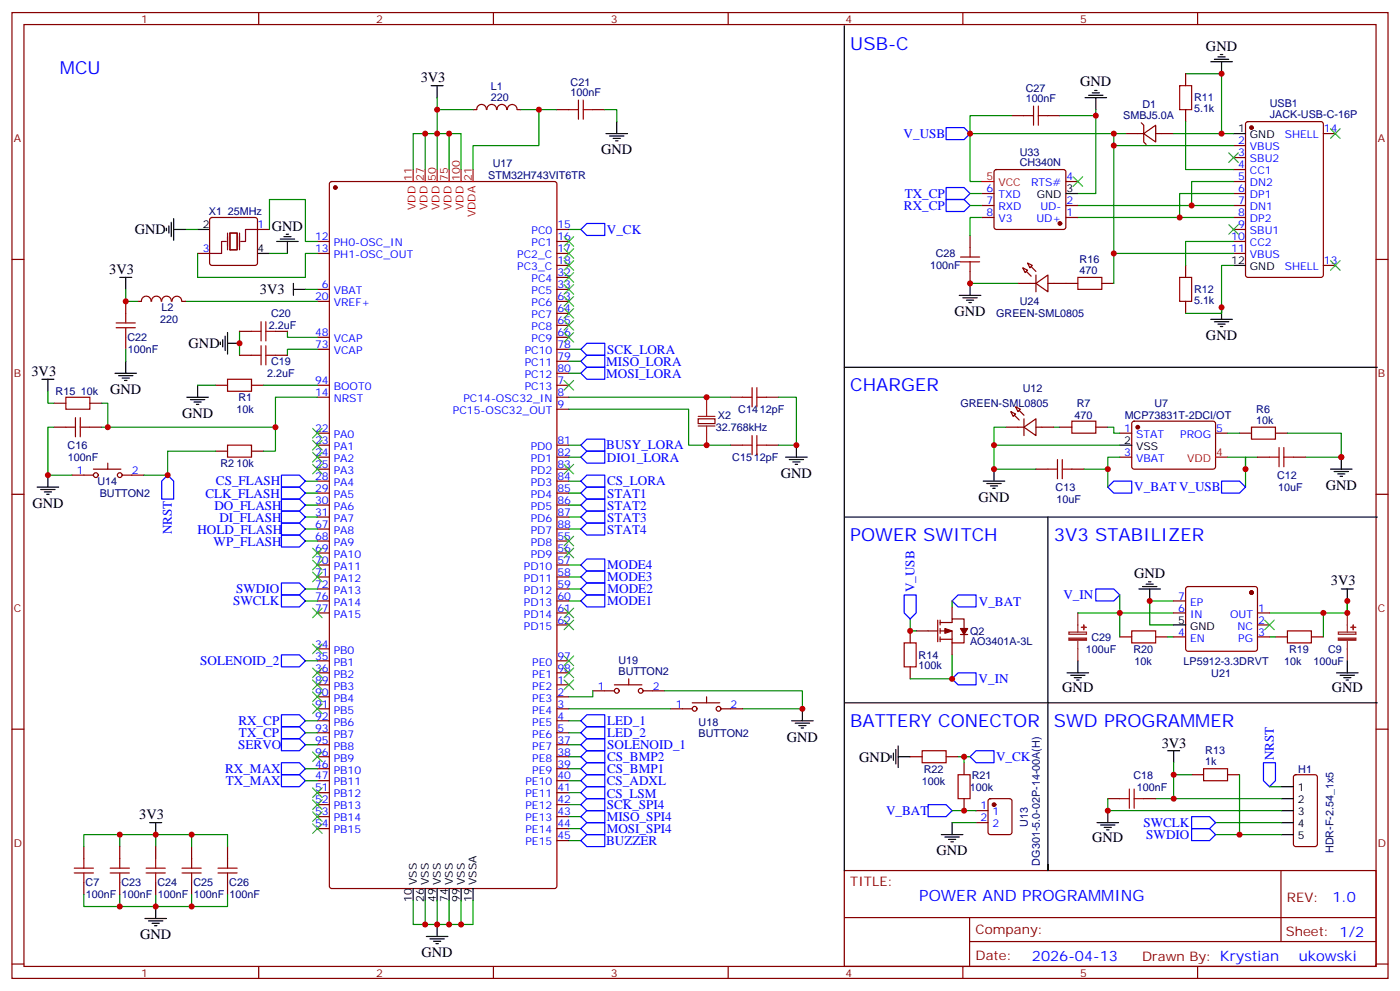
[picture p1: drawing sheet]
<svg xmlns="http://www.w3.org/2000/svg" width="412mm" height="292mm" viewBox="0 0 412 292" stroke-linecap="round" stroke-linejoin="round" font-family="sans-serif">
<g fill="none" stroke="#870000" stroke-width=".35">
<path d="M3.5 3.7h405.4v284.3h-405.4zM7.1 7.2h398.2v277.3h-398.2zM76.2 3.7v3.5M145.3 3.7v3.5M214.5 3.7v3.5M283.6 3.7v3.5M352.8 3.7v3.5M143.3 32.3a1.41 1.41 0 0 0-1.4-1.6 1.41 1.41 0 0 0-1.5 1.6h-1.1M143.4 32.3a1.41 1.41 0 0 1 1.4-1.6 1.41 1.41 0 0 1 1.4 1.6M146.4 32.3a1.41 1.41 0 0 1 1.4-1.6 1.41 1.41 0 0 1 1.4 1.6M149.5 32.3a1.41 1.41 0 0 1 1.4-1.5 1.41 1.41 0 0 1 1.4 1.5M152.4 32.3h1.1"/>
<path d="M164 32.3h3.6M174.6 32.3h3.6M298.1 34h3.5M308.7 34h3.5M331.6 39.3h5.3M336.2 36.2l.7 .7v4.9l.7 .7M336.9 39.3l3.5-2.4v4.9zM340.4 39.3h5.3M349.2 21.7v3.5M349.2 32.3v3.5M367.1 36l.5-.2h21.5l.7 .4v44.8l-.4 .6-21.8 .1-.7-.5v-44.7zM389.8 39.3h3.5"/>
<path d="M97.2 53.7l.5-.3h65.6l.7 .5v207l-.4 .6-65.9 .1-.6-.5-.1-206.9zM289.3 57h3.5M293 50.1l.5-.2h19.8l.5 .2 .2 .5v16.3l-.3 .5-.4 .2h-19.8l-.5-.3-.2-.4v-16.3zM314 53.4h3.5M363.4 42.9h3.5M363.4 46.4h3.5M363.4 49.9h3.5M363.4 53.4h3.5M363.4 57h3.5M3.5 76.4h3.6M58.2 74.6h3.5M62 64.2l.4-.2h12.7l.5 .2 .2 .5v12.7l-.2 .5-.5 .2h-12.7l-.5-.2-.2-.5v-12.7z"/>
<path d="M75.8 67.6h3.6M93.5 71.1h3.5M93.5 74.6h3.5M164 71.1h3.6M164 74.6h3.6M164 78.1h3.6M164 67.6h3.6M285.8 69.3v3.5M285.8 79.9v3.5M289.3 60.5h3.5M289.3 64h3.5M301.3 78.8l1.4 .8-.7 .7z"/>
<path d="M302.7 77.4l1.4 .7-.7 .7zM314 60.5h3.5M314 64h3.5M349.2 78.1v3.6M363.4 71.1h3.5M363.4 74.6h3.5M363.4 67.6h3.5M363.4 60.5h3.5M363.4 64h3.5M389.8 78.1h3.5M405.3 76.4h3.6M37 88.7v3.6"/>
<path d="M37 99.3v3.5M40.6 88.7h1M41.7 88.7a1.41 1.41 0 0 1 1.4-1.5 1.41 1.41 0 0 1 1.4 1.5M44.7 88.7a1.41 1.41 0 0 1 1.4-1.5 1.41 1.41 0 0 1 1.4 1.5M47.6 88.7a1.41 1.41 0 0 1 1.5-1.5 1.41 1.41 0 0 1 1.4 1.5M50.7 88.7a1.41 1.41 0 0 1 1.4-1.5 1.41 1.41 0 0 1 1.4 1.5M53.6 88.7h1.1M70.6 97.5h3.5M81.1 97.5h3.6M93.5 85.2h3.5M93.5 88.7h3.5M93.5 99.3h3.5"/>
<path d="M164 85.2h3.6M164 88.7h3.6M164 99.3h3.6M164 95.8h3.6M164 92.3h3.6M164 81.7h3.6M299.9 83.4h5.3M305.2 83.4l3.5-2.4v4.9zM305.2 81v4.9M308.7 83.4h8.8M324.6 83.4h3.5M349.2 88.7v3.6"/>
<path d="M15.9 118.7h3.5M26.5 118.7h3.5M63.5 113.4h3.5M70.6 104.6h3.5M74.1 113.4h3.5M81.1 104.6h3.6M93.5 102.8h3.5M93.5 113.4h3.5M93.5 116.9h3.5M164 102.8h3.6M164 113.4h3.6M164 116.9h3.6"/>
<path d="M164 109.9h3.6M164 106.4h3.6M215.2 116.9h3.5M225.8 116.9h3.5M299.2 119.8l1.4 .7-.7 .7zM15.9 125.8h3.5M21.2 139.9h6.3M26.5 125.8h3.5M27.5 138.1h8.1M31.7 136.3v1.8M36 139.9h6.3M63.5 132.8h3.5"/>
<path d="M74.1 132.8h3.5M93.5 127.5h3.5M93.5 134.6h3.5M93.5 131.1h3.5M93.5 138.1h3.5M164 134.6h3.6M164 131.1h3.6M164 138.1h3.6M164 120.5h3.6M205.7 123.3h4.9v1.4h-4.9zM215.2 131.1h3.5M225.8 131.1h3.5"/>
<path d="M296.3 125.8h5.3M297.7 121.2l1.5 .7-.8 .7zM301.6 125.8l3.6-2.5v4.9zM301.6 123.3v4.9M305.2 125.8h5.2M305.2 138.1h3.5M312.2 125.8h3.5M315.7 138.1h3.6M322.8 125.8h3.5M329.8 127.5h3.6M329.8 134.6h3.6M333.6 124.2l.5-.2 23.5 .1 .5 .6-.1 13-.6 .4-23.6-.1-.4-.6v-12.7z"/>
<path d="M358.1 127.5h3.5M365.1 127.5h3.6M370.4 134.6h3.5M375.7 127.5h3.5M381 134.6h3.5M3.5 145.5h3.6M93.5 141.6h3.5M93.5 145.2h3.5M93.5 148.7h3.5M93.5 152.2h3.5M93.5 155.8h3.5M93.5 159.3h3.5"/>
<path d="M164 141.6h3.6M164 145.2h3.6M164 148.7h3.6M164 152.2h3.6M164 155.8h3.6M164 159.3h3.6M405.3 145.5h3.6M93.5 162.8h3.5M93.5 166.3h3.5M93.5 169.9h3.5M93.5 173.4h3.5M93.5 176.9h3.5"/>
<path d="M164 162.8h3.6M164 166.3h3.6M164 169.9h3.6M164 173.4h3.6M164 176.9h3.6M280.5 178.7v3.5M345.7 176.9h3.5M349.5 172.9l.5-.2h19.7l.5 .2 .2 .5v17.6l-.2 .5-.5 .2h-19.7l-.5-.2-.3-.5v-17.6zM93.5 180.4h3.5M93.5 191h3.5M93.5 194.6h3.5M93.5 198.1h3.5"/>
<path d="M164 180.4h3.6M164 194.6h3.6M164 198.1h3.6M164 184h3.6M185.2 199.8v1.8M268.1 185.7v3.6M268.1 196.3v3.5M269.9 185.7h6.3M276.2 182.6v6.3M276.9 183.3h3.6v-1.1h3.5v3.5M276.9 185.7h3.6v3.6M276.9 188.2h3.6"/>
<path d="M276.9 182.6v1.4M276.9 185v1.4M276.9 187.5v1.4M280.5 189.3v3.5M282.9 186.8h2.1M284 186.4v2.9h-3.5M329.8 187.5h3.6M340.4 187.5h3.6M345.7 180.4h3.5M345.7 187.5h3.5M370.4 180.4h3.5M370.4 184h3.5"/>
<path d="M370.4 187.5h3.5M375.7 187.5h3.5M386.3 187.5h3.5M3.5 214.7h3.6M93.5 201.6h3.5M93.5 205.1h3.5M93.5 208.7h3.5M93.5 212.2h3.5M93.5 215.7h3.5M93.5 219.3h3.5M164 201.6h3.6M164 205.1h3.6"/>
<path d="M164 208.7h3.6M164 212.2h3.6M164 215.7h3.6M164 219.3h3.6M174.6 203.4h6.4M181 201.6h8.1M189.4 203.4h6.4M197.6 208.7h6.3M203.9 206.9h8.1M208.1 205.1v1.8M212.4 208.7h6.3M405.3 214.7h3.6"/>
<path d="M93.5 222.8h3.5M93.5 226.3h3.5M93.5 229.8h3.5M93.5 233.4h3.5M93.5 236.9h3.5M164 222.8h3.6M164 226.3h3.6M164 229.8h3.6M164 233.4h3.6M164 236.9h3.6M268.1 222.8h3.5M278.7 222.8h3.5"/>
<path d="M284 224.5v3.6M284 235.1v3.6M287.5 238.7h3.5M291.3 235.3l.4-.2h5.7l.6 .5 .1 9.4-.5 .7h-5.9l-.6-.5-.1-9.4zM326.3 235.1h3.5M336.9 235.1h3.5M351 228.1h3.5M361.6 228.1h3.5M381.2 228.3l.5-.2h5.6l.7 .4 .1 20-.5 .7h-5.9l-.6-.4-.1-20zM24.7 249.2v3.6M24.7 259.8v3.5M35.3 249.2v3.6"/>
<path d="M35.3 259.8v3.5M45.9 249.2v3.6M45.9 259.8v3.5M56.4 249.2v3.6M56.4 259.8v3.5M67 249.2v3.6M67 259.8v3.5M93.5 240.4h3.5M93.5 243.9h3.5M164 240.4h3.6M164 243.9h3.6M164 247.5h3.6"/>
<path d="M248.7 256.3h156.6v28.2h-156.6zM287.5 242.2h3.5M377.3 256.3v20.9M248.7 270.1h156.5M285.6 277.2h119.6M285.6 270.1v14.2M3.5 283.8h3.6M76.2 284.5v3.5M145.3 284.5v3.5M214.5 284.5v3.5M283.6 284.5v3.5M352.8 284.5v3.5"/>
<path d="M405.3 283.8h3.6"/>
<circle cx="28.2" cy="139.9" r=".71"/>
<circle cx="35.3" cy="139.9" r=".71"/>
<circle cx="181.7" cy="203.4" r=".71"/>
<circle cx="188.7" cy="203.4" r=".71"/>
<circle cx="204.6" cy="208.7" r=".71"/>
<circle cx="211.7" cy="208.7" r=".71"/>
</g>
<g fill="none" stroke="#00f" stroke-width=".35">
<path d="M278.7 37.6h5.3l1.8 1.7-1.8 1.8h-5.3zM278.7 55.2h5.3l1.8 1.8-1.8 1.7h-5.3zM278.7 58.7h5.3l1.8 1.8-1.8 1.8h-5.3zM171.1 67.6l1.8-1.8h5.3v3.5h-5.3zM171.1 102.8l1.8-1.7h5.3v3.5h-5.3zM171.1 109.9l1.8-1.8h5.3v3.6h-5.3zM171.1 106.4l1.8-1.8h5.3v3.5h-5.3zM49.4 139.9l1.8 1.7v5.3h-3.6v-5.3zM82.9 139.9h5.3l1.8 1.7-1.8 1.8h-5.3zM171.1 134.6l1.8-1.8h5.3v3.5h-5.3zM171.1 131.1l1.8-1.8h5.3v3.5h-5.3zM82.9 157.5h5.3l1.8 1.8-1.8 1.7h-5.3z"/>
<path d="M82.9 154h5.3l1.8 1.8-1.8 1.7h-5.3zM82.9 143.4h5.3l1.8 1.8-1.8 1.7h-5.3zM82.9 150.5h5.3l1.8 1.7-1.8 1.8h-5.3zM82.9 146.9h5.3l1.8 1.8-1.8 1.8h-5.3zM171.1 145.2l1.8-1.8h5.3v3.5h-5.3zM171.1 148.7l1.8-1.8h5.3v3.6h-5.3zM171.1 152.2l1.8-1.7h5.3v3.5h-5.3zM171.1 141.6l1.8-1.7h5.3v3.5h-5.3zM172.9 154h5.3v3.5h-5.3l-1.8-1.7zM326.3 143.4l1.8-1.8h5.3v3.6h-5.3zM359.8 141.6h5.3l1.8 1.8-1.8 1.8h-5.3zM82.9 175.2h5.3l1.8 1.7-1.8 1.8h-5.3z"/>
<path d="M82.9 171.6h5.3l1.8 1.8-1.8 1.8h-5.3zM171.1 173.4l1.8-1.8h5.3v3.6h-5.3zM171.1 166.3l1.8-1.7h5.3v3.5h-5.3zM172.9 175.2h5.3v3.5h-5.3l-1.8-1.8zM172.9 168.1h5.3v3.5h-5.3l-1.8-1.7zM266.3 175.2h3.6v5.2l-1.8 1.8-1.8-1.8zM282.2 175.2h5.3v3.5h-5.3l-1.7-1.8zM322.8 173.4h5.3l1.7 1.8-1.7 1.7h-5.3zM82.9 192.8h5.3l1.8 1.8-1.8 1.7h-5.3zM280.5 199.8l1.7-1.7h5.3v3.5h-5.3zM82.9 214h5.3l1.8 1.7-1.8 1.8h-5.3zM82.9 210.4h5.3l1.8 1.8-1.8 1.8h-5.3z"/>
<path d="M82.9 217.5h5.3l1.8 1.8-1.8 1.7h-5.3zM171.1 212.2l1.8-1.8h5.3v3.6h-5.3zM171.1 215.7l1.8-1.7h5.3v3.5h-5.3zM171.1 219.3l1.8-1.8h5.3v3.5h-5.3zM82.9 224.5h5.3l1.8 1.8-1.8 1.8h-5.3zM82.9 228.1h5.3l1.8 1.7-1.8 1.8h-5.3zM171.1 233.4l1.8-1.8h5.3v3.5h-5.3zM171.1 236.9l1.8-1.8h5.3v3.6h-5.3zM171.1 229.8l1.8-1.7h5.3v3.5h-5.3zM171.1 222.8l1.8-1.8h5.3v3.5h-5.3zM171.1 226.3l1.8-1.8h5.3v3.6h-5.3zM172.9 238.7h5.3v3.5h-5.3l-1.8-1.8z"/>
<path d="M273.4 236.9h5.3l1.8 1.8-1.8 1.7h-5.3zM285.8 222.8l1.7-1.8h5.3v3.5h-5.3zM372.2 224.5h3.5v5.3l-1.8 1.8-1.7-1.8zM171.1 243.9l1.8-1.7h5.3v3.5h-5.3zM171.1 247.5l1.8-1.8h5.3v3.5h-5.3zM351 243.9h5.3l1.8 1.8-1.8 1.8h-5.3zM351 240.4h5.3l1.8 1.8-1.8 1.7h-5.3z"/>
</g>
<g fill="#870000" stroke="#870000" stroke-width=".35">
<path d="M300.2 120.8l1.4 1.4z"/>
<path d="M298.8 122.2l1.4 1.4z"/>
<path d="M278.3 185l2.2 .7-2.2 .7z"/>
<path d="M282.9 185h2.1l-1 1.8z"/>
<path d="M303.7 78.5l1.5 1.4z"/>
<path d="M302.3 79.9l1.4 1.4z"/>
<circle cx="335.1" cy="125.8" r=".53"/>
<circle cx="98.8" cy="55.2" r=".53"/>
<circle cx="292.8" cy="236.9" r=".53"/>
<circle cx="368.7" cy="37.6" r=".53"/>
<circle cx="312.2" cy="65.8" r=".53"/>
<circle cx="368.7" cy="174.4" r=".53"/>
</g>
<g fill="none" stroke="#000" stroke-width=".35">
<path d="M248.7 7.6v248.7M356.7 18.2h6.3M357.7 17.5h4.2M358.8 16.8h2.1M359.5 16.1h.7M359.8 18.2v3.5M127 25.2h3.5M128.8 25.2v3.6M178.5 39.3h6.4M181.7 35.8v3.5M319.6 28.8h6.4M320.7 28h4.2"/>
<path d="M321.7 27.3h2.1M322.4 26.6h.7M322.8 28.8v3.5M363.4 39.3h3.5M179.6 40h4.2M180.6 40.7h2.1M181.3 41.5h.7M314 57h3.5M49 67.2v.7M49.7 66.5v2.1M50.4 65.4v4.3M51.2 67.6h3.5"/>
<path d="M51.2 64.4v6.3M58.2 67.6h3.5M75.8 74.6h3.6M81.5 71.1h6.3M82.5 70.4h4.3M83.6 69.7h2.1M84.3 69h.7M84.7 71.1v3.5M363.4 78.1h3.5M35.3 81.7h3.5M37 81.7v3.5M66.3 99v4.2"/>
<path d="M67 97.9v6.3M86.4 85.2h3.6M86.4 83.4v3.6M282.6 87h6.3M283.6 87.7h4.3M284.7 88.4h2.1M285.4 89.1h.7M285.8 83.4v3.6M356.7 94h6.3M357.7 94.7h4.2M358.8 95.4h2.1M359.5 96.1h.7"/>
<path d="M359.8 90.5v3.5M12.3 111.7h3.6M14.1 111.7v3.5M33.9 109.9h6.3M34.9 110.6h4.3M36 111.3h2.1M36.7 112h.7M37 106.4v3.5M55 116.9h6.4M56.1 117.7h4.2M57.1 118.4h2.2M57.9 119.1h.7"/>
<path d="M58.2 113.4v3.5M64.9 100.7v.7M65.6 100v2.1M67 101.1h3.6M248.7 108.1h157M14.1 139.9v3.5M231.4 134.6h6.4M232.5 135.3h4.2M233.5 136h2.2M234.2 136.7h.7M234.6 131.1v3.5M292.8 138.1v3.5"/>
<path d="M329.8 131.1h3.6M391.9 138.1h6.4M393 138.8h4.2M394.1 139.5h2.1M395.1 134.6v3.5M10.9 143.4h6.4M12 144.1h4.2M13.1 144.8h2.1M13.8 145.5h.7M248.7 152.2h157M289.6 141.6h6.4M290.7 142.3h4.2"/>
<path d="M291.7 143.1h2.2M292.5 143.8h.7M308.7 152.2v104.1v-1.8M394.8 140.2h.7M335.5 173.4h6.3M336.5 172.7h4.3M337.6 172h2.1M338.3 171.3h.7M338.7 173.4v3.5M395.1 173.4h3.5M396.9 173.4v3.5M314.3 198.1h6.4"/>
<path d="M315.4 198.8h4.2M316.4 199.5h2.2M317.5 194.6v3.5M345.7 184h3.5M393.7 198.1h6.3M394.8 198.8h4.2M395.8 199.5h2.1M396.9 194.6v3.5M233.2 212.2h6.3M234.2 212.9h4.3M235.3 213.6h2.1M236 214.3h.7"/>
<path d="M236.4 208.7v3.5M248.7 206.9h157M264.6 219.6v6.4M317.1 200.2h.8M396.5 200.2h.7M262.5 222.4v.7M263.2 221.7v2.1M263.9 220.7v4.2M264.6 222.8h3.5M326.3 238.7v3.5M344 221h3.5M345.7 221v3.5"/>
<path d="M377.5 231.6h3.5M377.5 235.1h3.5M377.5 238.7h3.5M44.1 242.2h3.5M45.9 242.2v3.5M277.3 245.7h6.3M278.3 246.4h4.3M279.4 247.1h2.1M280.1 247.8h.7M280.5 242.2v3.5M323.1 242.2h6.4M324.2 242.9h4.2"/>
<path d="M325.3 243.6h2.1M326 244.3h.7M377.5 245.7h3.5M377.5 242.2h3.5M42.7 270.4h6.3M43.7 271.1h4.3M44.8 271.8h2.1M45.5 272.5h.7M45.9 266.9v3.5M121.7 261.6v3.5M125.2 261.6v3.5M125.6 275.7h6.3"/>
<path d="M126.6 276.4h4.3M127.7 277.1h2.1M128.4 277.8h.7M128.8 261.6v3.5M128.8 272.2v3.5M132.3 261.6v3.5M135.8 261.6v3.5M139.3 261.6v3.5"/>
</g>
<path d="M121.7 49.9v3.5M125.2 49.9v3.5M128.8 49.9v3.5M132.3 49.9v3.5M135.8 49.9v3.5M139.3 49.9v3.5M289.3 53.4h3.5M358.1 134.6h3.5" fill="none" stroke="#f00" stroke-width=".35"/>
<g fill="none" stroke="#a10000" stroke-width=".35">
<path d="M167.6 32.3h2.8M170.4 29.5v5.6M171.8 29.5v5.6M171.8 32.3h2.8M301.6 34h2.8M304.4 31.2v5.7M305.9 31.2v5.7M305.9 34h2.8M347.5 25.2h3.5v7.1h-3.5zM282.9 77.1h5.7M282.9 75.7h5.7M285.8 72.8v2.9"/>
<path d="M285.8 77.1v2.8M34.2 96.5h5.7M34.2 95.1h5.7M37 92.3v2.8M37 96.5v2.8M74.1 97.5h2.8M76.9 94.7v5.7M78.3 97.5h2.8M78.3 94.7v5.7M317.5 81.7h7.1v3.5h-7.1zM347.5 81.7h3.5v7h-3.5zM19.4 116.9h7.1v3.6h-7.1z"/>
<path d="M67 111.7h7.1v3.5h-7.1zM74.1 104.6h2.8M76.9 101.8v5.6M78.3 101.8v5.6M78.3 104.6h2.8M218.7 116.9h2.8M221.5 114.1v5.7M223 116.9h2.8M223 114.1v5.7M19.4 125.8h2.8M22.2 122.9v5.7M23.6 125.8h2.9"/>
<path d="M23.6 122.9v5.7M67 131.1h7.1v3.5h-7.1zM218.7 131.1h2.8M221.5 128.2v5.7M223 128.2v5.7M223 131.1h2.8M308.7 138.1h2.8M311.5 135.3v5.6M312.9 138.1h2.8M312.9 135.3v5.6M315.7 124h7.1v3.5h-7.1zM368.7 125.8h7v3.5h-7z"/>
<path d="M373.9 134.6h2.9M376.8 131.8v5.6M378.2 134.6h2.8M378.2 131.8v5.6M266.3 189.3h3.6v7h-3.6zM333.4 185.7h7v3.6h-7zM379.2 185.7h7.1v3.6h-7.1zM271.6 221h7.1v3.5h-7.1zM282.2 228.1h3.6v7h-3.6zM329.8 235.1h2.9M332.7 232.3v5.6M334.1 232.3v5.6"/>
<path d="M334.1 235.1h2.8M354.5 226.3h7.1v3.5h-7.1zM21.9 257h5.6M21.9 255.6h5.6M24.7 252.8v2.8M24.7 257v2.8M32.5 257h5.6M32.5 255.6h5.6M35.3 252.8v2.8M35.3 257v2.8M43 257h5.7M43 255.6h5.7"/>
<path d="M45.9 252.8v2.8M45.9 257v2.8M53.6 257h5.7M53.6 255.6h5.7M56.4 252.8v2.8M56.4 257v2.8M64.2 257h5.6M64.2 255.6h5.6M67 252.8v2.8M67 257v2.8"/>
</g>
<g fill="none" stroke="#008700" stroke-width=".35">
<path d="M125.2 39.3v10.6M128.8 32.3h10.5M128.8 28.8v21.1M132.3 39.3v10.6M153.5 32.3h10.5M158.7 32.3v10.6h-19.4v7M178.2 32.3h3.5v3.5M298.1 34h-12.3v5.3M312.2 34h10.6M322.8 32.3v24.7h-5.3M328.1 39.3h-42.3v14.1h3.5M331.6 39.3h-3.5v3.6"/>
<path d="M345.7 39.3h14.1M349.2 21.7h10.6v17.6h3.6M349.2 35.8v14.1h14.2M121.7 49.9v-10.6h14.1v10.6M285.8 57h3.5M363.4 42.9h-35.3v31.7h35.3M363.4 57h-15.9v7M363.4 53.4h-12.4v7.1M54.7 67.6h3.5M58.2 74.6v7.1h31.8v-7.1h3.5M79.4 67.6v-8.9h10.6v12.4h3.5M79.4 74.6h5.3"/>
<path d="M167.6 67.6h3.5M285.8 60.5h3.5M289.3 64h-3.5v5.3M317.5 60.5h45.9M317.5 64h45.9M328.1 74.6v8.8M363.4 78.1h-3.6v14.2h-10.6M363.4 71.1h-14.2v7M37 85.2v3.5h3.6M54.7 88.7h38.8M70.6 97.5v7.1M84.7 97.5v1.8h8.8"/>
<path d="M90 85.2h3.5M285.8 83.4h14.1M14.1 115.2v3.5h1.8M30 118.7h1.7v7.1M37 102.8v3.6M58.2 113.4h5.3M77.6 113.4h15.9M93.5 102.8h-8.8v1.8M93.5 116.9h-12.4v15.9h-3.5M167.6 116.9h47.6M167.6 102.8h3.5M167.6 106.4h3.5"/>
<path d="M167.6 109.9h3.5M229.3 116.9h5.3v14.2h-5.3M15.9 125.8h-1.8v14.1h7.1M30 125.8h51.1M63.5 132.8h-14.1v7.1h-7.1M167.6 120.5h35.2v10.6h12.4M167.6 131.1h3.5M167.6 134.6h3.5M292.8 131.1h37M296.3 125.8h-3.5v12.3h12.4M310.4 125.8h1.8M319.3 138.1h7"/>
<path d="M326.3 125.8h1.8v1.7h1.7M329.8 134.6h-3.5v8.8M361.6 134.6h5.3v3.5M361.6 127.5h3.5M370.4 134.6h-3.5v8.8M379.2 127.5h15.9v7.1h-10.6M90 152.2h3.5M90 148.7h3.5M90 145.2h3.5M90 141.6h3.5M90 159.3h3.5M90 155.8h3.5"/>
<path d="M167.6 152.2h3.5M167.6 148.7h3.5M167.6 145.2h3.5M167.6 141.6h3.5M167.6 155.8h3.5M90 176.9h3.5M90 173.4h3.5M167.6 176.9h3.5M167.6 173.4h3.5M167.6 169.9h3.5M167.6 166.3h3.5M280.5 176.9v1.8"/>
<path d="M329.8 175.2v5.2h15.9M345.7 176.9h-7v7.1h7M90 194.6h3.5M268.1 182.2v3.5h1.8M280.5 192.8v7h-12.4M317.5 180.4h12.3v7.1M344 187.5h1.7M373.9 180.4h23v-3.5v3.5M373.9 187.5h1.8M389.8 180.4v7.1M90 219.3h3.5M90 215.7h3.5"/>
<path d="M90 212.2h3.5M167.6 219.3h3.5M167.6 215.7h3.5M167.6 212.2h3.5M167.6 208.7h30M174.6 203.4v1.7h-7M195.8 203.4h40.6v5.3h-17.7M90 229.8h3.5M90 226.3h3.5M167.6 222.8h3.5M167.6 229.8h3.5M167.6 233.4h3.5"/>
<path d="M167.6 236.9h3.5M167.6 226.3h3.5M280.5 238.7h7M282.2 222.8h1.8v1.7M284 222.8h1.8M326.3 235.1v3.6h51.2M340.4 235.1h37.1M345.7 224.5v10.6M345.7 228.1h5.3M365.1 228.1v17.6M373.9 231.6h3.6M24.7 249.2v-3.5h42.3v3.5"/>
<path d="M35.3 245.7v3.5M45.9 245.7v3.5M56.4 245.7v3.5M167.6 240.4h3.5M167.6 243.9h3.5M167.6 247.5h3.5M280.5 242.2h7M358.1 242.2h19.4M358.1 245.7h19.4M24.7 263.3v3.6h42.3v-3.6M35.3 263.3v3.6M45.9 263.3v3.6"/>
<path d="M56.4 263.3v3.6M121.7 265.1v7.1h14.1v-7.1M125.2 265.1v7.1M128.8 265.1v7.1M132.3 265.1v7.1M139.3 265.1v7.1h-3.5"/>
</g>
<path d="M66.7 71.1h-1.4v3.5h-3.6M67 68.6v5M67.7 68.6h2.1v5h-2.1zM70.6 68.6v5M75.8 67.6h-3.5v3.5h-1.4" fill="none" stroke="#870012" stroke-width=".35"/>
<path d="M208.1 116.9v5.7M205.7 125.4h4.9M205.7 122.6h4.9M208.1 125.4v5.7M314.9 186.1h5.1v.6h-5.1zM317.5 180.4v5.7M317.5 188.6v6M394.2 186.1h5.2v.6h-5.2zM396.9 180.4v5.7M396.9 188.6v6" fill="none" stroke="#8c2424" stroke-width=".35"/>
<g fill="none" stroke="#3c3" stroke-width=".35">
<path d="M391.9 37.9l2.9 2.8M394.8 37.9l-2.9 2.8M316.1 52l2.8 2.9M318.9 52l-2.8 2.9M361.9 45l2.9 2.8M364.8 45l-2.9 2.8M166.2 76.7l2.8 2.9M166.2 73.2l2.8 2.8M166.2 69.7l2.8 2.8M169 76.7l-2.8 2.9M169 73.2l-2.8 2.8M169 69.7l-2.8 2.8"/>
<path d="M361.9 66.1l2.9 2.9M364.8 66.1l-2.9 2.9M391.9 76.7l2.9 2.9M394.8 76.7l-2.9 2.9M166.2 97.9l2.8 2.8M166.2 94.4l2.8 2.8M166.2 90.8l2.8 2.9M166.2 87.3l2.8 2.8M166.2 80.3l2.8 2.8M166.2 83.8l2.8 2.8M169 97.9l-2.8 2.8M169 94.4l-2.8 2.8"/>
<path d="M169 90.8l-2.8 2.9M169 87.3l-2.8 2.8M169 80.3l-2.8 2.8M169 83.8l-2.8 2.8M166.2 112l2.8 2.8M169 112l-2.8 2.8M92.1 126.1l2.8 2.8M92.1 129.6l2.8 2.9M92.1 133.2l2.8 2.8M92.1 136.7l2.8 2.8M94.9 126.1l-2.8 2.8M94.9 129.6l-2.8 2.9"/>
<path d="M94.9 133.2l-2.8 2.8M94.9 136.7l-2.8 2.8M166.2 136.7l2.8 2.8M169 136.7l-2.8 2.8M166.2 157.9l2.8 2.8M169 157.9l-2.8 2.8M92.1 161.4l2.8 2.8M92.1 164.9l2.8 2.8M92.1 168.5l2.8 2.8M92.1 179l2.8 2.9M94.9 168.5l-2.8 2.8M94.9 164.9l-2.8 2.8"/>
<path d="M94.9 161.4l-2.8 2.8M94.9 179l-2.8 2.9M166.2 179l2.8 2.9M166.2 161.4l2.8 2.8M169 179l-2.8 2.9M169 161.4l-2.8 2.8M92.1 196.7l2.8 2.8M92.1 189.6l2.8 2.8M94.9 196.7l-2.8 2.8M94.9 189.6l-2.8 2.8M166.2 196.7l2.8 2.8M166.2 193.1l2.8 2.9"/>
<path d="M166.2 182.6l2.8 2.8M169 196.7l-2.8 2.8M169 193.1l-2.8 2.9M169 182.6l-2.8 2.8M372.5 182.6l2.9 2.8M375.4 182.6l-2.9 2.8M92.1 200.2l2.8 2.8M92.1 203.7l2.8 2.9M92.1 207.3l2.8 2.8M94.9 200.2l-2.8 2.8M94.9 203.7l-2.8 2.9M94.9 207.3l-2.8 2.8"/>
<path d="M166.2 200.2l2.8 2.8M169 200.2l-2.8 2.8M92.1 221.4l2.8 2.8M92.1 232l2.8 2.8M92.1 235.5l2.8 2.8M92.1 239l2.8 2.8M94.9 235.5l-2.8 2.8M94.9 221.4l-2.8 2.8M94.9 232l-2.8 2.8M94.9 239l-2.8 2.8M92.1 242.5l2.8 2.9M94.9 242.5l-2.8 2.9"/>
</g>
<g fill="#8c2424" stroke="#8c2424" stroke-width=".35">
<path d="M394.2 187.9h5.2v.6h-5.2z"/>
<path d="M397.9 184.7h1.4z"/>
<path d="M398.6 184v1.4z"/>
<path d="M314.9 187.9h5.1v.6h-5.1z"/>
<path d="M318.6 184.7h1.4z"/>
<path d="M319.2 184l.1 1.4z"/>
</g>
<g fill="#c00">
<circle cx="326.3" cy="138.1" r=".88"/>
<circle cx="125.2" cy="272.2" r=".88"/>
<circle cx="128.8" cy="272.2" r=".88"/>
<circle cx="132.3" cy="272.2" r=".88"/>
<circle cx="292.8" cy="131.1" r=".88"/>
<circle cx="292.8" cy="138.1" r=".88"/>
<circle cx="135.8" cy="272.2" r=".88"/>
<circle cx="395.1" cy="134.6" r=".88"/>
<circle cx="268.1" cy="185.7" r=".88"/>
<circle cx="347.5" cy="64" r=".88"/>
<circle cx="351" cy="60.5" r=".88"/>
<circle cx="128.8" cy="32.3" r=".88"/>
<circle cx="158.8" cy="32.3" r=".88"/>
<circle cx="37" cy="88.7" r=".88"/>
<circle cx="81.1" cy="125.8" r=".88"/>
<circle cx="345.7" cy="235.1" r=".88"/>
<circle cx="345.7" cy="228.1" r=".88"/>
<circle cx="326.3" cy="238.7" r=".88"/>
<circle cx="14.1" cy="139.9" r=".88"/>
<circle cx="49.4" cy="139.9" r=".88"/>
<circle cx="208.1" cy="116.9" r=".88"/>
<circle cx="234.6" cy="131.1" r=".88"/>
<circle cx="208.1" cy="131.1" r=".88"/>
<circle cx="31.8" cy="125.8" r=".88"/>
<circle cx="70.6" cy="101.1" r=".88"/>
<circle cx="366.9" cy="138.1" r=".88"/>
<circle cx="280.5" cy="199.8" r=".88"/>
<circle cx="128.8" cy="39.3" r=".88"/>
<circle cx="132.3" cy="39.3" r=".88"/>
<circle cx="125.2" cy="39.3" r=".88"/>
<circle cx="365.1" cy="245.7" r=".88"/>
<circle cx="56.4" cy="245.7" r=".88"/>
<circle cx="45.9" cy="245.7" r=".88"/>
<circle cx="45.9" cy="266.9" r=".88"/>
<circle cx="56.4" cy="266.9" r=".88"/>
<circle cx="35.3" cy="266.9" r=".88"/>
<circle cx="35.3" cy="245.7" r=".88"/>
<circle cx="328.1" cy="42.9" r=".88"/>
<circle cx="328.1" cy="39.3" r=".88"/>
<circle cx="322.8" cy="34" r=".88"/>
<circle cx="285.8" cy="39.3" r=".88"/>
<circle cx="285.8" cy="83.4" r=".88"/>
<circle cx="328.1" cy="74.6" r=".88"/>
<circle cx="389.8" cy="180.4" r=".88"/>
<circle cx="396.9" cy="180.4" r=".88"/>
<circle cx="396.9" cy="176.9" r=".88"/>
<circle cx="338.7" cy="176.9" r=".88"/>
<circle cx="329.8" cy="180.4" r=".88"/>
<circle cx="284" cy="238.7" r=".88"/>
<circle cx="284" cy="222.8" r=".88"/>
<circle cx="236.4" cy="208.7" r=".88"/>
<circle cx="359.8" cy="90.5" r=".88"/>
<circle cx="359.8" cy="21.7" r=".88"/>
<circle cx="359.8" cy="39.3" r=".88"/>
</g>
<g font-size="5.3" fill="#00f">
<text x="250.5" y="14.6">USB-C</text>
<text x="17.6" y="21.7">MCU</text>
<text x="250.5" y="115.2">CHARGER</text>
<text x="250.5" y="159.3">POWER SWITCH</text>
<text x="310.4" y="159.3">3V3 STABILIZER</text>
<text x="250.5" y="214">BATTERY CONECTOR</text>
<text x="310.4" y="214">SWD PROGRAMMER</text>
</g>
<text font-size="4.6" fill="#00f" x="270.8" y="265.3">POWER AND PROGRAMMING</text>
<g font-size="4.2">
<text x="355.2" y="15">GND</text>
<text x="123.9" y="24.2">3V3</text>
<text x="318.2" y="25.4">GND</text>
<text x="177.1" y="45.4">GND</text>
<text x="39.7" y="69">GND</text>
<text x="80.1" y="67.9">GND</text>
<text x="32.2" y="80.6">3V3</text>
<text x="76.6" y="86.6">3V3</text>
<text x="281.2" y="93">GND</text>
<text x="355.2" y="100.1">GND</text>
<text x="55.6" y="102.5">GND</text>
<text x="9.3" y="110.6">3V3</text>
<text x="32.5" y="116">GND</text>
<text x="53.6" y="123">GND</text>
<text x="230" y="140.7">GND</text>
<text x="9.5" y="149.5">GND</text>
<text x="288.2" y="147.7">GND</text>
<text x="390.5" y="144.2">GND</text>
<text x="334.1" y="170.2">GND</text>
<text x="392" y="172.2">3V3</text>
<text x="312.9" y="203.7">GND</text>
<text x="392.3" y="203.7">GND</text>
<text x="231.8" y="218.3">GND</text>
<text x="342.2" y="220.3">3V3</text>
<text x="253.1" y="224.2">GND</text>
<text x="41" y="241.2">3V3</text>
<text x="275.9" y="251.8">GND</text>
<text x="321.7" y="247.8">GND</text>
<text x="41.3" y="276.5">GND</text>
<text x="124.2" y="281.8">GND</text>
</g>
<g font-size="4.2" fill="#00f">
<text x="392.5" y="265.6">1.0</text>
<text x="304" y="282.9">2026-04-13</text>
<text x="382.5" y="282.8">ukowski</text>
</g>
<g font-size="3.9" fill="#00f">
<text x="266.2" y="40.6">V_USB</text>
<text x="266.5" y="58.2">TX_CP</text>
<text x="266.3" y="61.8">RX_CP</text>
<text x="178.8" y="68.8">V_CK</text>
<text x="178.6" y="107.8">MISO_LORA</text>
<text x="178.9" y="104.2">SCK_LORA</text>
<text x="178.6" y="111.3">MOSI_LORA</text>
<text x="178.6" y="132.3">BUSY_LORA</text>
<text x="178.8" y="135.9">DIO1_LORA</text>
<text x="63.6" y="142.9">CS_FLASH</text>
<text x="178.9" y="142.9">CS_LORA</text>
<text x="60.5" y="146.6">CLK_FLASH</text>
<text x="178.9" y="146.6">STAT1</text>
<text x="334.1" y="144.7">V_BAT V_USB</text>
<text x="63.2" y="150.1">DO_FLASH</text>
<text x="64.6" y="153.6">DI_FLASH</text>
<text x="178.9" y="150.1">STAT2</text>
<text x="178.9" y="153.6">STAT3</text>
<text x="50.6" y="157.3" transform="rotate(-90 50.6 157.3)">NRST</text>
<text x="58.1" y="157.1">HOLD_FLASH</text>
<text x="62.9" y="160.6">WP_FLASH</text>
<text x="178.9" y="157.1">STAT4</text>
<text x="178.9" y="167.6">MODE4</text>
<text x="178.9" y="171.1">MODE3</text>
<text x="68.7" y="178.2">SWCLK</text>
<text x="69.5" y="174.6">SWDIO</text>
<text x="178.9" y="178.2">MODE1</text>
<text x="179" y="174.7">MODE2</text>
<text x="269.4" y="174.4" transform="rotate(-90 269.4 174.4)">V_USB</text>
<text x="288.3" y="178.3">V_BAT</text>
<text x="313.3" y="176.5">V_IN</text>
<text x="59" y="195.8">SOLENOID_2</text>
<text x="288.3" y="201.1">V_IN</text>
<text x="70.2" y="213.5">RX_CP</text>
<text x="178.9" y="213.6">LED_1</text>
<text x="70.2" y="220.5">SERVO</text>
<text x="70.4" y="217">TX_CP</text>
<text x="178.9" y="220.5">SOLENOID_1</text>
<text x="178.9" y="217.1">LED_2</text>
<text x="66.3" y="227.6">RX_MAX</text>
<text x="178.9" y="224.1">CS_BMP2</text>
<text x="178.9" y="227.6">CS_BMP1</text>
<text x="293.4" y="224">V_CK</text>
<text x="375.2" y="223.8" transform="rotate(-90 375.2 223.8)">NRST</text>
<text x="66.5" y="231.1">TX_MAX</text>
<text x="178.7" y="231.2">CS_ADXL</text>
<text x="178.7" y="238.2">SCK_SPI4</text>
<text x="178.7" y="234.8">CS_LSM</text>
<text x="261" y="239.9">V_BAT</text>
<text x="178.7" y="241.8">MISO_SPI4</text>
<text x="178.7" y="245.3">MOSI_SPI4</text>
<text x="336.8" y="243.4">SWCLK</text>
<text x="178.5" y="248.8">BUZZER</text>
<text x="337.7" y="247">SWDIO</text>
</g>
<g font-size="3.9" fill="#800">
<text x="250.5" y="260.9">TITLE:</text>
<text x="379.1" y="265.6">REV:</text>
<text x="287.4" y="275.1">Company:</text>
<text x="378.7" y="275.7">Sheet: 1/2</text>
<text x="287.4" y="282.8">Date:</text>
<text x="336.4" y="282.8">Drawn By: Krystian</text>
</g>
<g font-size="3.2" fill="#800">
<text x="41.6" y="6.7">1</text>
<text x="110.8" y="6.7">2</text>
<text x="179.9" y="6.7">3</text>
<text x="249.1" y="6.7">4</text>
<text x="318.2" y="6.7">5</text>
<text x="4.1" y="41.8">A</text>
<text x="405.9" y="41.8">A</text>
<text x="4.1" y="110.9">B</text>
<text x="405.9" y="110.9">B</text>
<text x="4.1" y="180.1">C</text>
<text x="405.9" y="180.1">C</text>
<text x="4.1" y="249.2">D</text>
<text x="405.9" y="249.2">D</text>
<text x="41.6" y="287.5">1</text>
<text x="110.8" y="287.5">2</text>
<text x="179.9" y="287.5">3</text>
<text x="249.1" y="287.5">4</text>
<text x="318.2" y="287.5">5</text>
</g>
<g font-size="3.2" fill="#000080">
<text x="144.6" y="29.7">220</text>
<text x="144.6" y="26.6">L1</text>
<text x="168.1" y="28.4">100nF</text>
<text x="168.1" y="25.2">C21</text>
<text x="302.1" y="27.1">C27</text>
<text x="351.7" y="29.9">R11</text>
<text x="302.1" y="30.2">100nF</text>
<text x="330.9" y="35.2">SMBJ5.0A</text>
<text x="336.6" y="31.9">D1</text>
<text x="351.7" y="33.1">5.1k</text>
<text x="374.1" y="34.7">JACK-USB-C-16P</text>
<text x="374.1" y="31.6">USB1</text>
<text x="300.4" y="45.8">U33</text>
<text x="143.8" y="52.8">STM32H743VIT6TR</text>
<text x="145.1" y="49.3">U17</text>
<text x="300.4" y="48.9">CH340N</text>
<text x="61.6" y="63.4">X1</text>
<text x="67.1" y="63.4">25MHz</text>
<text x="275.7" y="75.7">C28</text>
<text x="318" y="77.5">R16</text>
<text x="274" y="79.3">100nF</text>
<text x="318" y="80.6">470</text>
<text x="300.4" y="89.9">U24</text>
<text x="351.7" y="89.5">5.1k</text>
<text x="351.7" y="86.3">R12</text>
<text x="47.2" y="95.2">220</text>
<text x="47.6" y="91.7">L2</text>
<text x="79.9" y="93.4">C20</text>
<text x="293.5" y="93.4">GREEN-SML0805</text>
<text x="37.5" y="100.5">C22</text>
<text x="79.2" y="96.9">2.2uF</text>
<text x="37.7" y="104">100nF</text>
<text x="79.9" y="107.5">C19</text>
<text x="78.7" y="111">2.2uF</text>
<text x="16.4" y="116.3">R15</text>
<text x="23.8" y="116.3">10k</text>
<text x="70.2" y="118.1">R1</text>
<text x="282.9" y="119.9">GREEN-SML0805</text>
<text x="301.3" y="115.5">U12</text>
<text x="317.2" y="119.9">R7</text>
<text x="340.1" y="119.8">U7</text>
<text x="69.6" y="121.6">10k</text>
<text x="211.5" y="123.4">X2</text>
<text x="217.5" y="121.7">C1412pF</text>
<text x="316.5" y="123.4">470</text>
<text x="331.3" y="123.4">MCP73831T-2DCI/OT</text>
<text x="370.1" y="124.7">10k</text>
<text x="370.1" y="121.5">R6</text>
<text x="210.8" y="126.9">32.768kHz</text>
<text x="19.9" y="132.2">C16</text>
<text x="20" y="135.7">100nF</text>
<text x="64.9" y="137.5">R2</text>
<text x="69.6" y="137.5">10k</text>
<text x="215.7" y="135.8">C1512pF</text>
<text x="28.7" y="142.8">U14</text>
<text x="376.2" y="141">C12</text>
<text x="29.4" y="146.3">BUTTON2</text>
<text x="311" y="144.5">C13</text>
<text x="311.2" y="148.1">10uF</text>
<text x="376.5" y="144.5">10uF</text>
<text x="285.8" y="190">AO3401A-3L</text>
<text x="285.8" y="186.9">Q2</text>
<text x="321.5" y="188.6">C29</text>
<text x="182.2" y="195.6">U19</text>
<text x="270.6" y="197.1">100k</text>
<text x="270.6" y="193.9">R14</text>
<text x="319.9" y="192.2">100uF</text>
<text x="333.9" y="192.2">R20</text>
<text x="334.2" y="195.7">10k</text>
<text x="348.6" y="195.8">LP5912-3.3DRVT</text>
<text x="378.3" y="195.7">10k</text>
<text x="379.7" y="192.2">R19</text>
<text x="386.9" y="195.8">100uF</text>
<text x="391.2" y="192.2">C9</text>
<text x="182.2" y="198.8">BUTTON2</text>
<text x="356.8" y="199.2">U21</text>
<text x="205.8" y="213.7">U18</text>
<text x="205.8" y="216.9">BUTTON2</text>
<text x="272.1" y="227.4">R22</text>
<text x="355" y="225.2">1k</text>
<text x="355" y="222.1">R13</text>
<text x="382.4" y="227.6">H1</text>
<text x="271.6" y="231">100k</text>
<text x="285.7" y="232.7">100k</text>
<text x="286.3" y="229.2">R21</text>
<text x="333.9" y="229.3">C18</text>
<text x="334.9" y="232.8">100nF</text>
<text x="302.8" y="243.4" transform="rotate(-90 302.8 243.4)">U13</text>
<text x="392.9" y="251.2" transform="rotate(-90 392.9 251.2)">HDR-F-2.54_1x5</text>
<text x="306.3" y="254.8" transform="rotate(-90 306.3 254.8)">DG301-5.0-02P-14-00A(H)</text>
<text x="25.2" y="261">C7</text>
<text x="35.8" y="261">C23</text>
<text x="46.4" y="261">C24</text>
<text x="57" y="261">C25</text>
<text x="67.5" y="261">C26</text>
<text x="25.3" y="264.5">100nF</text>
<text x="35.9" y="264.5">100nF</text>
<text x="46.5" y="264.5">100nF</text>
<text x="57.1" y="264.5">100nF</text>
<text x="67.7" y="264.5">100nF</text>
</g>
<g font-size="3.2">
<text x="364.7" y="39">1</text>
<text x="368.2" y="40.7">GND</text>
<text x="305.4" y="58.4">GND</text>
<text x="314.1" y="56.6">3</text>
<text x="59.7" y="67.2">2</text>
<text x="75.8" y="74.3">4</text>
<text x="362.7" y="77.8">12</text>
<text x="368.2" y="79.6">GND</text>
<text x="331.2" y="130.7">2</text>
<text x="334.7" y="132.5">VSS</text>
<text x="347.1" y="183.6">5</text>
<text x="350.6" y="185.4">GND</text>
<text x="382.3" y="233">1</text>
<text x="382.3" y="236.5">2</text>
<text x="382.3" y="240.1">3</text>
<text x="382.3" y="243.6">4</text>
<text x="382.3" y="247.1">5</text>
<text x="122.8" y="260.5" transform="rotate(-90 122.8 260.5)">VSS</text>
<text x="126.3" y="260.5" transform="rotate(-90 126.3 260.5)">VSS</text>
<text x="129.8" y="260.5" transform="rotate(-90 129.8 260.5)">VSS</text>
<text x="133.3" y="260.5" transform="rotate(-90 133.3 260.5)">VSS</text>
<text x="136.9" y="260.5" transform="rotate(-90 136.9 260.5)">VSS</text>
<text x="140.4" y="260.5" transform="rotate(-90 140.4 260.5)">VSSA</text>
<text x="121.4" y="265.4" transform="rotate(-90 121.4 265.4)">10</text>
<text x="124.9" y="265.4" transform="rotate(-90 124.9 265.4)">26</text>
<text x="128.4" y="265.4" transform="rotate(-90 128.4 265.4)">49</text>
<text x="131.9" y="265.4" transform="rotate(-90 131.9 265.4)">74</text>
<text x="135.5" y="265.4" transform="rotate(-90 135.5 265.4)">99</text>
<text x="139" y="265.4" transform="rotate(-90 139 265.4)">19</text>
</g>
<g font-size="3.2" fill="#00f">
<text x="378.4" y="40.7">SHELL</text>
<text x="390" y="39">14</text>
<text x="364.7" y="42.5">2</text>
<text x="364.7" y="46">3</text>
<text x="368.2" y="44.3">VBUS</text>
<text x="368.2" y="47.8">SBU2</text>
<text x="314.1" y="53.1">4</text>
<text x="364.7" y="49.6">4</text>
<text x="364.7" y="53.1">5</text>
<text x="368.2" y="51.3">CC1</text>
<text x="290.6" y="56.6">6</text>
<text x="294.1" y="58.4">TXD</text>
<text x="303.7" y="54.9">RTS#</text>
<text x="364.7" y="56.6">6</text>
<text x="368.2" y="54.9">DN2</text>
<text x="368.2" y="58.4">DP1</text>
<text x="290.6" y="60.1">7</text>
<text x="290.6" y="63.7">8</text>
<text x="294.1" y="61.9">RXD</text>
<text x="294.1" y="65.4">V3</text>
<text x="305.3" y="65.4">UD+</text>
<text x="306.5" y="61.9">UD-</text>
<text x="314.1" y="63.7">1</text>
<text x="314.1" y="60.1">2</text>
<text x="364.7" y="60.1">7</text>
<text x="364.7" y="63.7">8</text>
<text x="368.2" y="61.9">DN1</text>
<text x="368.2" y="65.4">DP2</text>
<text x="75.8" y="67.2">1</text>
<text x="92.8" y="70.7">12</text>
<text x="156.6" y="69">PC0</text>
<text x="164.2" y="70.7">16</text>
<text x="164.2" y="67.2">15</text>
<text x="362.7" y="70.7">10</text>
<text x="364.7" y="67.2">9</text>
<text x="368.2" y="69">SBU1</text>
<text x="59.7" y="74.3">3</text>
<text x="92.8" y="74.3">13</text>
<text x="98.3" y="72.5">PH0-OSC_IN</text>
<text x="98.3" y="76">PH1-OSC_OUT</text>
<text x="152.4" y="76">PC2_C</text>
<text x="156.6" y="72.5">PC1</text>
<text x="164.2" y="77.8">18</text>
<text x="164.2" y="74.3">17</text>
<text x="362.7" y="74.3">11</text>
<text x="368.2" y="72.5">CC2</text>
<text x="368.2" y="76">VBUS</text>
<text x="390" y="77.8">13</text>
<text x="152.4" y="79.6">PC3_C</text>
<text x="156.6" y="83.1">PC4</text>
<text x="164.2" y="81.3">32</text>
<text x="378.4" y="79.6">SHELL</text>
<text x="92.8" y="88.4">20</text>
<text x="94.8" y="84.8">6</text>
<text x="98.3" y="86.6">VBAT</text>
<text x="156.6" y="86.6">PC5</text>
<text x="164.2" y="88.4">63</text>
<text x="164.2" y="84.8">33</text>
<text x="98.3" y="90.1">VREF+</text>
<text x="156.6" y="93.7">PC7</text>
<text x="156.6" y="90.1">PC6</text>
<text x="164.2" y="95.4">65</text>
<text x="164.2" y="91.9">64</text>
<text x="92.8" y="99">48</text>
<text x="98.3" y="100.7">VCAP</text>
<text x="156.6" y="100.7">PC9</text>
<text x="156.6" y="97.2">PC8</text>
<text x="164.2" y="99">66</text>
<text x="92.8" y="102.5">73</text>
<text x="98.3" y="104.2">VCAP</text>
<text x="154.6" y="107.8">PC11</text>
<text x="154.6" y="104.2">PC10</text>
<text x="164.2" y="106">79</text>
<text x="164.2" y="102.5">78</text>
<text x="92.8" y="113.1">94</text>
<text x="154.6" y="111.3">PC12</text>
<text x="164.2" y="113.1">7</text>
<text x="164.2" y="109.5">80</text>
<text x="92.8" y="116.6">14</text>
<text x="98.3" y="114.8">BOOT0</text>
<text x="98.3" y="118.4">NRST</text>
<text x="136.5" y="118.4">PC14-OSC32_IN</text>
<text x="154.6" y="114.8">PC13</text>
<text x="164.2" y="116.6">8</text>
<text x="133.4" y="121.9">PC15-OSC32_OUT</text>
<text x="164.2" y="120.1">9</text>
<text x="92.8" y="127.2">22</text>
<text x="92.8" y="130.7">23</text>
<text x="98.3" y="128.9">PA0</text>
<text x="164.2" y="130.7">81</text>
<text x="331.2" y="127.2">1</text>
<text x="334.7" y="128.9">STAT</text>
<text x="347.7" y="128.9">PROG</text>
<text x="358.2" y="127.2">5</text>
<text x="92.8" y="134.2">24</text>
<text x="92.8" y="137.8">25</text>
<text x="98.3" y="132.5">PA1</text>
<text x="98.3" y="136">PA2</text>
<text x="156.4" y="136">PD1</text>
<text x="156.4" y="132.5">PD0</text>
<text x="164.2" y="137.8">83</text>
<text x="164.2" y="134.2">82</text>
<text x="331.2" y="134.2">3</text>
<text x="334.7" y="136">VBAT</text>
<text x="22.7" y="139.5">1</text>
<text x="38.8" y="139.5">2</text>
<text x="92.8" y="141.3">28</text>
<text x="98.3" y="139.5">PA3</text>
<text x="98.3" y="143.1">PA4</text>
<text x="156.4" y="143.1">PD3</text>
<text x="156.4" y="139.5">PD2</text>
<text x="164.2" y="141.3">84</text>
<text x="92.8" y="144.8">29</text>
<text x="92.8" y="148.3">30</text>
<text x="98.3" y="146.6">PA5</text>
<text x="156.4" y="146.6">PD4</text>
<text x="164.2" y="148.3">86</text>
<text x="164.2" y="144.8">85</text>
<text x="92.8" y="151.9">31</text>
<text x="92.8" y="155.4">67</text>
<text x="98.3" y="150.1">PA6</text>
<text x="98.3" y="153.6">PA7</text>
<text x="156.4" y="153.6">PD6</text>
<text x="156.4" y="150.1">PD5</text>
<text x="164.2" y="155.4">88</text>
<text x="164.2" y="151.9">87</text>
<text x="92.8" y="158.9">68</text>
<text x="98.3" y="157.2">PA8</text>
<text x="98.3" y="160.7">PA9</text>
<text x="156.4" y="160.7">PD8</text>
<text x="156.4" y="157.2">PD7</text>
<text x="164.2" y="158.9">55</text>
<text x="92.8" y="162.5">69</text>
<text x="92.8" y="166">70</text>
<text x="98.3" y="164.2">PA10</text>
<text x="98.3" y="167.7">PA11</text>
<text x="154.3" y="167.7">PD10</text>
<text x="156.4" y="164.2">PD9</text>
<text x="164.2" y="166">57</text>
<text x="164.2" y="162.5">56</text>
<text x="92.8" y="169.5">71</text>
<text x="92.8" y="173">72</text>
<text x="98.3" y="171.3">PA12</text>
<text x="154.3" y="171.3">PD11</text>
<text x="164.2" y="173">59</text>
<text x="164.2" y="169.5">58</text>
<text x="92.8" y="176.6">76</text>
<text x="98.3" y="174.8">PA13</text>
<text x="98.3" y="178.3">PA14</text>
<text x="154.3" y="178.3">PD13</text>
<text x="154.3" y="174.8">PD12</text>
<text x="164.2" y="176.6">60</text>
<text x="347.1" y="176.6">7</text>
<text x="350.6" y="178.3">EP</text>
<text x="92.8" y="180.1">77</text>
<text x="98.3" y="181.9">PA15</text>
<text x="154.3" y="185.4">PD15</text>
<text x="154.3" y="181.9">PD14</text>
<text x="164.2" y="183.6">62</text>
<text x="164.2" y="180.1">61</text>
<text x="347.1" y="180.1">6</text>
<text x="350.6" y="181.9">IN</text>
<text x="362.3" y="181.9">OUT</text>
<text x="364.5" y="185.4">NC</text>
<text x="370.6" y="180.1">1</text>
<text x="370.6" y="183.6">2</text>
<text x="92.8" y="190.7">34</text>
<text x="347.1" y="187.1">4</text>
<text x="350.6" y="188.9">EN</text>
<text x="364.7" y="188.9">PG</text>
<text x="370.6" y="187.1">3</text>
<text x="92.8" y="194.2">35</text>
<text x="92.8" y="197.7">36</text>
<text x="98.3" y="192.4">PB0</text>
<text x="98.3" y="196">PB1</text>
<text x="156.8" y="196">PE0</text>
<text x="164.2" y="197.7">98</text>
<text x="164.2" y="194.2">97</text>
<text x="92.8" y="201.3">89</text>
<text x="98.3" y="199.5">PB2</text>
<text x="98.3" y="203">PB3</text>
<text x="156.8" y="203">PE2</text>
<text x="156.8" y="199.5">PE1</text>
<text x="164.2" y="201.3">1</text>
<text x="176.1" y="203">1</text>
<text x="192.3" y="203">2</text>
<text x="92.8" y="204.8">90</text>
<text x="92.8" y="208.3">91</text>
<text x="98.3" y="206.6">PB4</text>
<text x="156.8" y="206.6">PE3</text>
<text x="164.2" y="208.3">3</text>
<text x="164.2" y="204.8">2</text>
<text x="199.1" y="208.3">1</text>
<text x="215.2" y="208.3">2</text>
<text x="92.8" y="211.8">92</text>
<text x="92.8" y="215.4">93</text>
<text x="98.3" y="210.1">PB5</text>
<text x="98.3" y="213.6">PB6</text>
<text x="156.8" y="213.6">PE5</text>
<text x="156.8" y="210.1">PE4</text>
<text x="164.2" y="215.4">5</text>
<text x="164.2" y="211.8">4</text>
<text x="92.8" y="218.9">95</text>
<text x="98.3" y="217.1">PB7</text>
<text x="98.3" y="220.7">PB8</text>
<text x="156.8" y="220.7">PE7</text>
<text x="156.8" y="217.1">PE6</text>
<text x="164.2" y="218.9">37</text>
<text x="92.8" y="222.4">96</text>
<text x="92.8" y="226">46</text>
<text x="98.3" y="224.2">PB9</text>
<text x="98.3" y="227.7">PB10</text>
<text x="156.8" y="227.7">PE9</text>
<text x="156.8" y="224.2">PE8</text>
<text x="164.2" y="226">39</text>
<text x="164.2" y="222.4">38</text>
<text x="92.8" y="229.5">47</text>
<text x="92.8" y="233">51</text>
<text x="98.3" y="231.2">PB11</text>
<text x="154.8" y="231.2">PE10</text>
<text x="164.2" y="233">41</text>
<text x="164.2" y="229.5">40</text>
<text x="92.8" y="236.5">52</text>
<text x="98.3" y="234.8">PB12</text>
<text x="98.3" y="238.3">PB13</text>
<text x="154.8" y="238.3">PE12</text>
<text x="154.8" y="234.8">PE11</text>
<text x="164.2" y="236.5">42</text>
<text x="288.8" y="238.3">1</text>
<text x="92.8" y="240.1">53</text>
<text x="92.8" y="243.6">54</text>
<text x="98.3" y="241.8">PB14</text>
<text x="98.3" y="245.4">PB15</text>
<text x="154.8" y="245.4">PE14</text>
<text x="154.8" y="241.8">PE13</text>
<text x="164.2" y="243.6">44</text>
<text x="164.2" y="240.1">43</text>
<text x="288.8" y="241.8">2</text>
<text x="292.3" y="240.1">1</text>
<text x="292.3" y="243.6">2</text>
<text x="154.8" y="248.9">PE15</text>
<text x="164.2" y="247.1">45</text>
</g>
<g font-size="3.2" fill="#f00">
<text x="121.4" y="53.3" transform="rotate(-90 121.4 53.3)">11</text>
<text x="124.9" y="53.3" transform="rotate(-90 124.9 53.3)">27</text>
<text x="128.4" y="53.3" transform="rotate(-90 128.4 53.3)">50</text>
<text x="131.9" y="53.3" transform="rotate(-90 131.9 53.3)">75</text>
<text x="135.5" y="53.3" transform="rotate(-90 135.5 53.3)">100</text>
<text x="139" y="53.3" transform="rotate(-90 139 53.3)">21</text>
<text x="290.6" y="53.1">5</text>
<text x="294.1" y="54.9">VCC</text>
<text x="122.4" y="61.8" transform="rotate(-90 122.4 61.8)">VDD</text>
<text x="125.9" y="61.8" transform="rotate(-90 125.9 61.8)">VDD</text>
<text x="129.5" y="61.8" transform="rotate(-90 129.5 61.8)">VDD</text>
<text x="133" y="61.8" transform="rotate(-90 133 61.8)">VDD</text>
<text x="136.5" y="61.8" transform="rotate(-90 136.5 61.8)">VDD</text>
<text x="140.1" y="64" transform="rotate(-90 140.1 64)">VDDA</text>
<text x="349.7" y="136">VDD</text>
<text x="358.2" y="134.2">4</text>
</g>
</svg>
